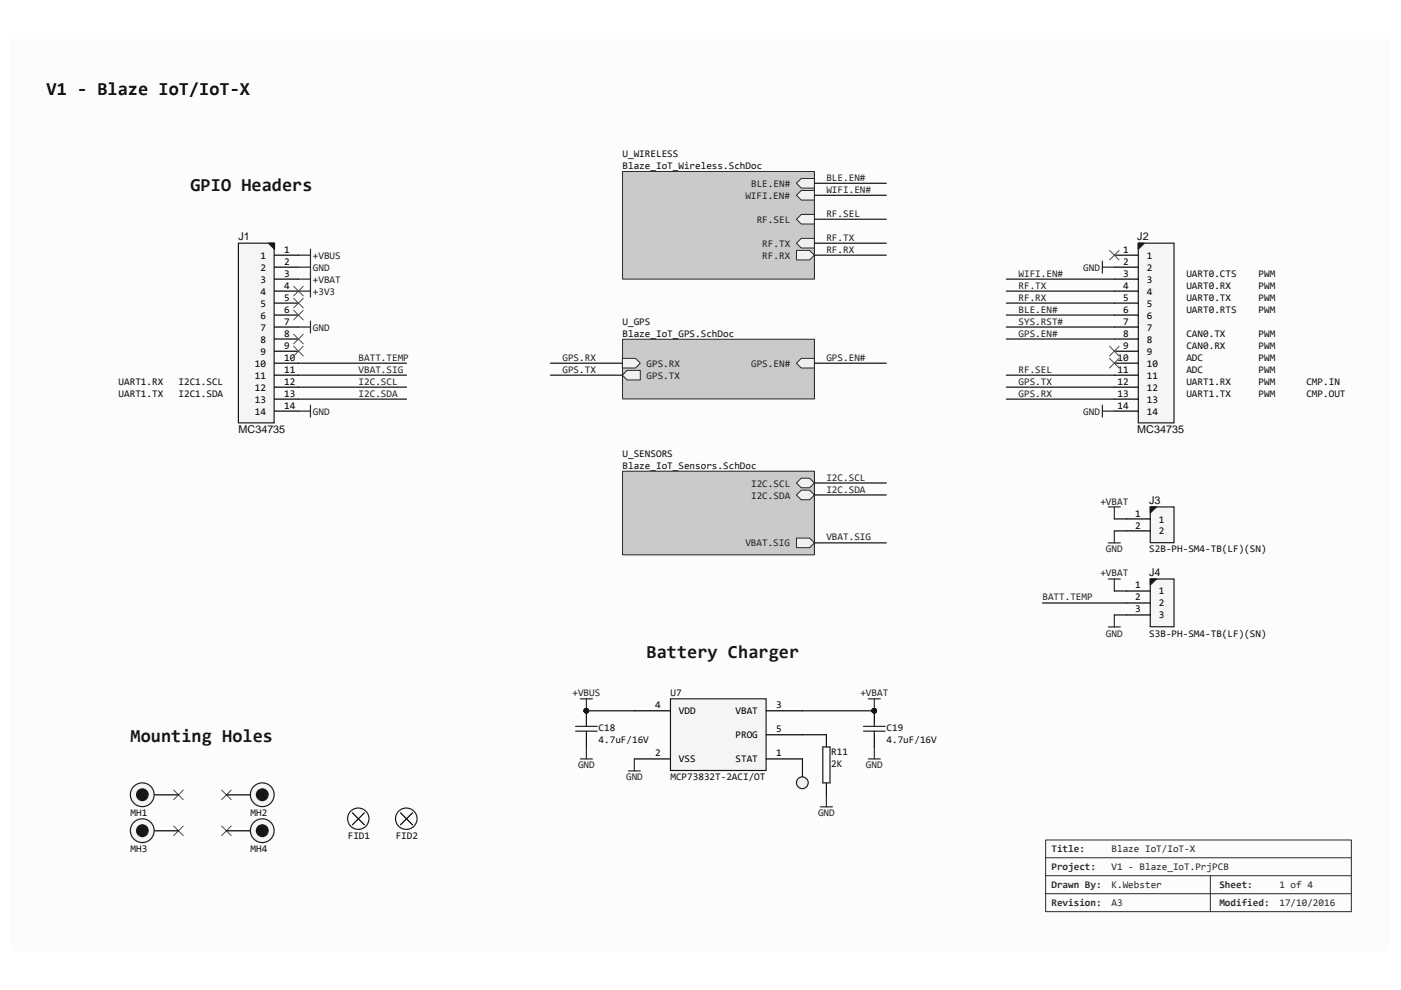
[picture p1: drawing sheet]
<svg xmlns="http://www.w3.org/2000/svg" width="297mm" height="210mm" viewBox="0 0 297 210" stroke-linecap="round" stroke-linejoin="round" font-family="sans-serif">
<path d="M2.2 8.4h292.6v193.1h-292.6z" fill="#fcfcfc"/>
<path d="M221.7 178.1h64.8v15.2h-64.8zM221.7 181.9h64.8M221.7 185.7h64.8M221.7 189.5h64.8M256.6 185.7v7.6" fill="none" stroke="#2b2b2b" stroke-width=".21"/>
<path d="M36.8 167.5l2.1 2M38.9 167.5l-2.1 2M47 167.5l2 2M49 167.5l-2 2" fill="none" stroke="#4c4c4c" stroke-width=".21"/>
<path d="M32.8 168.5h5" fill="none" stroke="#000" stroke-width=".25"/>
<circle cx="30.2" cy="168.5" r="2.51" fill="#f5f5f5"/>
<circle cx="30.2" cy="168.5" r="2.51" fill="none" stroke="#1c1c1c" stroke-width=".25"/>
<circle cx="30.2" cy="168.5" r="1.24" fill="#1c1c1c"/>
<circle cx="30.2" cy="168.5" r="1.24" fill="none" stroke="#1c1c1c" stroke-width=".25"/>
<path d="M48 168.5h5.1" fill="none" stroke="#000" stroke-width=".25"/>
<circle cx="55.6" cy="168.5" r="2.51" fill="#f5f5f5"/>
<circle cx="55.6" cy="168.5" r="2.51" fill="none" stroke="#1c1c1c" stroke-width=".25"/>
<circle cx="55.6" cy="168.5" r="1.24" fill="#1c1c1c"/>
<circle cx="55.6" cy="168.5" r="1.24" fill="none" stroke="#1c1c1c" stroke-width=".25"/>
<path d="M36.8 175.1l2.1 2.1M38.9 175.1l-2.1 2.1M47 175.1l2 2.1M49 175.1l-2 2.1" fill="none" stroke="#4c4c4c" stroke-width=".21"/>
<path d="M32.8 176.1h5" fill="none" stroke="#000" stroke-width=".25"/>
<circle cx="30.2" cy="176.1" r="2.51" fill="#f5f5f5"/>
<circle cx="30.2" cy="176.1" r="2.51" fill="none" stroke="#1c1c1c" stroke-width=".25"/>
<circle cx="30.2" cy="176.1" r="1.24" fill="#1c1c1c"/>
<circle cx="30.2" cy="176.1" r="1.24" fill="none" stroke="#1c1c1c" stroke-width=".25"/>
<path d="M48 176.1h5.1" fill="none" stroke="#000" stroke-width=".25"/>
<circle cx="55.6" cy="176.1" r="2.51" fill="#f5f5f5"/>
<circle cx="55.6" cy="176.1" r="2.51" fill="none" stroke="#1c1c1c" stroke-width=".25"/>
<circle cx="55.6" cy="176.1" r="1.24" fill="#1c1c1c"/>
<circle cx="55.6" cy="176.1" r="1.24" fill="none" stroke="#1c1c1c" stroke-width=".25"/>
<path d="M63.3 77h22.9M63.3 79.5h22.9M63.3 82.1h22.9M63.3 84.6h22.9" fill="none" stroke="#0e0e0e" stroke-width=".25"/>
<path d="M50.5 51.6h7.6v38.1h-7.6z" fill-rule="evenodd" fill="#f5f5f5"/>
<path d="M50.5 51.6h7.6v38.1h-7.6z" fill="none" stroke="#1c1c1c" stroke-width=".25"/>
<path d="M58.2 54.1h5.1" fill="none" stroke="#000" stroke-width=".25"/>
<path d="M56.9 51.6h1.3v1.2z" fill="#1c1c1c"/>
<path d="M56.9 51.6h1.3v1.2z" fill="none" stroke="#1c1c1c" stroke-width=".25"/>
<g fill="none" stroke="#000" stroke-width=".25">
<path d="M58.2 56.6h5.1M58.2 59.2h5.1M58.2 61.7h5.1M58.2 64.3h5.1M58.2 66.8h5.1M58.2 69.3h5.1M58.2 71.9h5.1M58.2 74.5h5.1M58.2 77h5.1M58.2 79.5h5.1M58.2 82.1h5.1M58.2 84.6h5.1"/>
<path d="M58.2 87.2h5.1"/>
</g>
<path d="M213.4 59.2h22.9M213.4 61.7h22.9M213.4 64.3h22.9M213.4 66.8h22.9M213.4 69.3h22.9M213.4 71.9h22.9M213.4 79.5h22.9M213.4 82.1h22.9M213.4 84.6h22.9" fill="none" stroke="#0e0e0e" stroke-width=".25"/>
<path d="M241.3 51.6h7.6v38.1h-7.6z" fill-rule="evenodd" fill="#f5f5f5"/>
<path d="M241.3 51.6h7.6v38.1h-7.6z" fill="none" stroke="#1c1c1c" stroke-width=".25"/>
<path d="M236.3 54.1h5" fill="none" stroke="#000" stroke-width=".25"/>
<path d="M241.3 51.6h1.3l-1.3 1.2z" fill="#1c1c1c"/>
<path d="M241.3 51.6h1.3l-1.3 1.2z" fill="none" stroke="#1c1c1c" stroke-width=".25"/>
<g fill="none" stroke="#000" stroke-width=".25">
<path d="M236.3 56.6h5M236.3 59.2h5M236.3 61.7h5M236.3 64.3h5M236.3 66.8h5M236.3 69.3h5M236.3 71.9h5M236.3 74.5h5M236.3 77h5M236.3 79.5h5M236.3 82.1h5M236.3 84.6h5"/>
<path d="M236.3 87.2h5"/>
</g>
<path d="M132 36.4h40.7v22.8h-40.7z" fill="#cacaca"/>
<path d="M132 36.4h40.7v22.8h-40.7z" fill="none" stroke="#262626" stroke-width=".21"/>
<path d="M169.9 45.5h2.8v2h-2.8l-1-1z" fill-rule="evenodd" fill="#f0f0f0"/>
<path d="M169.9 45.5h2.8v2h-2.8l-1-1z" fill="none" stroke="#262626" stroke-width=".21"/>
<path d="M169.9 50.5h2.8v2.1h-2.8l-1-1z" fill-rule="evenodd" fill="#f0f0f0"/>
<path d="M169.9 50.5h2.8v2.1h-2.8l-1-1z" fill="none" stroke="#262626" stroke-width=".21"/>
<path d="M168.9 53.1h2.8l1 1-1 1h-2.8z" fill-rule="evenodd" fill="#f0f0f0"/>
<path d="M168.9 53.1h2.8l1 1-1 1h-2.8z" fill="none" stroke="#262626" stroke-width=".21"/>
<path d="M169.9 37.8h2.8v2.1h-2.8l-1-1z" fill-rule="evenodd" fill="#f0f0f0"/>
<path d="M169.9 37.8h2.8v2.1h-2.8l-1-1z" fill="none" stroke="#262626" stroke-width=".21"/>
<path d="M169.9 40.4h2.8v2h-2.8l-1-1z" fill-rule="evenodd" fill="#f0f0f0"/>
<path d="M169.9 40.4h2.8v2h-2.8l-1-1z" fill="none" stroke="#262626" stroke-width=".21"/>
<path d="M132 72h40.7v12.6h-40.7z" fill="#cacaca"/>
<path d="M132 71.9h40.7v12.7h-40.7z" fill="none" stroke="#262626" stroke-width=".21"/>
<path d="M169.9 76h2.8v2h-2.8l-1-1z" fill-rule="evenodd" fill="#f0f0f0"/>
<path d="M169.9 76h2.8v2h-2.8l-1-1z" fill="none" stroke="#262626" stroke-width=".21"/>
<path d="M133 78.5h2.8v2.1h-2.8l-1.1-1.1z" fill-rule="evenodd" fill="#f0f0f0"/>
<path d="M133 78.5h2.8v2.1h-2.8l-1.1-1.1z" fill="none" stroke="#262626" stroke-width=".21"/>
<path d="M131.9 76h2.8l1.1 1-1.1 1h-2.8z" fill-rule="evenodd" fill="#f0f0f0"/>
<path d="M131.9 76h2.8l1.1 1-1.1 1h-2.8z" fill="none" stroke="#262626" stroke-width=".21"/>
<path d="M132 99.9h40.7v17.7h-40.7z" fill="#cacaca"/>
<path d="M132 99.9h40.7v17.7h-40.7z" fill="none" stroke="#262626" stroke-width=".21"/>
<path d="M168.9 114.1h2.8l1 1-1 1h-2.8z" fill-rule="evenodd" fill="#f0f0f0"/>
<path d="M168.9 114.1h2.8l1 1-1 1h-2.8z" fill="none" stroke="#262626" stroke-width=".21"/>
<path d="M168.9 102.4l1-1h1.8l1 1-1 1h-1.8z" fill-rule="evenodd" fill="#f0f0f0"/>
<path d="M168.9 102.4l1-1h1.8l1 1-1 1h-1.8z" fill="none" stroke="#262626" stroke-width=".21"/>
<path d="M168.9 104.9l1-1h1.8l1 1-1 1.1h-1.8z" fill-rule="evenodd" fill="#f0f0f0"/>
<path d="M168.9 104.9l1-1h1.8l1 1-1 1.1h-1.8z" fill="none" stroke="#262626" stroke-width=".21"/>
<path d="M172.7 38.9h15.2M172.7 51.6h15.2M172.7 54.1h15.2M172.7 41.4h15.2M172.7 46.5h15.2M116.7 77h15.2M116.7 79.5h15.2M172.7 102.4h15.2M172.7 104.9h15.2M172.7 115.1h15.2" fill="none" stroke="#0e0e0e" stroke-width=".25"/>
<path d="M142.2 148.2h20.2v15.2h-20.2z" fill-rule="evenodd" fill="#f5f5f5"/>
<path d="M142.2 148.2h20.2v15.2h-20.2z" fill="none" stroke="#1c1c1c" stroke-width=".25"/>
<path d="M124.3 150.7v2.5M124.3 155.8v2.6M134.5 150.7h7.7M162.5 150.7h7.6M162.5 155.8h7.6M134.5 160.9h7.7M162.5 160.9h7.6" fill="none" stroke="#000" stroke-width=".25"/>
<path d="M133.2 163.4h2.6M134.5 160.9v2.5" fill="none" stroke="#262626" stroke-width=".25"/>
<circle cx="124.3" cy="150.7" r=".49" fill="#0e0e0e"/>
<circle cx="124.3" cy="150.7" r=".49" fill="none" stroke="#0e0e0e" stroke-width=".21"/>
<path d="M122 154h4.6M122 155h4.6M124.3 153.2v.8M124.3 155v.8" fill="none" stroke="#1c1c1c" stroke-width=".25"/>
<circle cx="124.3" cy="150.7" r=".49" fill="#0e0e0e"/>
<circle cx="124.3" cy="150.7" r=".49" fill="none" stroke="#0e0e0e" stroke-width=".21"/>
<path d="M124.3 158.4v2.5M123.1 160.9h2.5" fill="none" stroke="#262626" stroke-width=".25"/>
<path d="M185.4 150.7v2.5M185.4 155.8v2.6" fill="none" stroke="#000" stroke-width=".25"/>
<circle cx="185.4" cy="150.7" r=".49" fill="#0e0e0e"/>
<circle cx="185.4" cy="150.7" r=".49" fill="none" stroke="#0e0e0e" stroke-width=".21"/>
<path d="M183.1 154h4.6M183.1 155h4.6M185.4 153.2v.8M185.4 155v.8" fill="none" stroke="#1c1c1c" stroke-width=".25"/>
<circle cx="185.4" cy="150.7" r=".49" fill="#0e0e0e"/>
<circle cx="185.4" cy="150.7" r=".49" fill="none" stroke="#0e0e0e" stroke-width=".21"/>
<path d="M123.1 148.2h2.5M124.3 148.2v2.5M185.4 158.4v2.5M173.9 171.1h2.6M175.2 168.5v2.6M184.1 160.9h2.5" fill="none" stroke="#262626" stroke-width=".25"/>
<path d="M170.1 155.8h5.1" fill="none" stroke="#0e0e0e" stroke-width=".25"/>
<circle cx="124.3" cy="150.7" r=".49" fill="#0e0e0e"/>
<circle cx="124.3" cy="150.7" r=".49" fill="none" stroke="#0e0e0e" stroke-width=".21"/>
<path d="M124.3 150.7h10.2" fill="none" stroke="#0e0e0e" stroke-width=".25"/>
<circle cx="124.3" cy="150.7" r=".49" fill="#0e0e0e"/>
<circle cx="124.3" cy="150.7" r=".49" fill="none" stroke="#0e0e0e" stroke-width=".21"/>
<path d="M184.1 148.2h2.5M185.4 148.2v2.5" fill="none" stroke="#262626" stroke-width=".25"/>
<circle cx="185.4" cy="150.7" r=".49" fill="#0e0e0e"/>
<circle cx="185.4" cy="150.7" r=".49" fill="none" stroke="#0e0e0e" stroke-width=".21"/>
<path d="M170.1 150.7h15.3" fill="none" stroke="#0e0e0e" stroke-width=".25"/>
<circle cx="185.4" cy="150.7" r=".49" fill="#0e0e0e"/>
<circle cx="185.4" cy="150.7" r=".49" fill="none" stroke="#0e0e0e" stroke-width=".21"/>
<path d="M172.7 77h15.2M221 127.8h17.8M236.3 125.3h2.5M236.3 130.4h2.5" fill="none" stroke="#0e0e0e" stroke-width=".25"/>
<path d="M62.3 63.2l2 2.1M62.3 65.8l2 2M62.3 70.9l2 2M62.3 73.4l2 2.1M64.3 63.2l-2 2.1M64.3 65.8l-2 2M64.3 70.9l-2 2M64.3 73.4l-2 2.1M235.2 73.4l2.1 2.1M237.3 73.4l-2.1 2.1" fill="none" stroke="#4c4c4c" stroke-width=".21"/>
<g fill="none" stroke="#262626" stroke-width=".25">
<path d="M63.3 54.1h2.5M63.3 59.2h2.5M63.3 56.6h2.5M65.8 52.8v10.2M233.7 56.6h2.6M233.7 55.4v2.5M63.3 69.3h2.5M63.3 61.7h2.5M65.8 68.1v2.5M63.3 87.2h2.5M65.8 85.9v2.5M233.7 87.2h2.6"/>
<path d="M233.7 85.9v2.5M235 132.9h2.5M235 122.8h2.5M236.3 122.8v2.5M236.3 130.4v2.5"/>
</g>
<path d="M175.2 155.8v2.6M74.7 172.3l2.6 2.6M77.3 172.3l-2.6 2.6M84.9 172.3l2.6 2.6M87.5 172.3l-2.6 2.6M170.1 160.9v5.1M175.2 166v2.5" fill="none" stroke="#000" stroke-width=".25"/>
<g fill="none" stroke="#1c1c1c" stroke-width=".25">
<path d="M174.5 158.4h1.5v7.6h-1.5z"/>
<circle cx="76" cy="173.6" r="2.27"/>
<circle cx="86.2" cy="173.6" r="2.28"/>
</g>
<circle cx="170.1" cy="166" r="1.25" fill="#f0f0f0"/>
<circle cx="170.1" cy="166" r="1.25" fill="none" stroke="#1c1c1c" stroke-width=".25"/>
<path d="M235 107.5h2.5M235 115.1h2.5M236.3 107.5v2.5M236.3 112.6v2.5" fill="none" stroke="#262626" stroke-width=".25"/>
<path d="M236.3 110h2.5M236.3 112.6h2.5" fill="none" stroke="#0e0e0e" stroke-width=".25"/>
<path d="M243.9 122.8h5v10.1h-5z" fill-rule="evenodd" fill="#f5f5f5"/>
<path d="M243.9 122.8h5v10.1h-5z" fill="none" stroke="#1c1c1c" stroke-width=".25"/>
<path d="M238.8 125.3h5.1" fill="none" stroke="#000" stroke-width=".25"/>
<path d="M243.9 122.8h1.3l-1.3 1.2z" fill="#1c1c1c"/>
<path d="M243.9 122.8h1.3l-1.3 1.2z" fill="none" stroke="#1c1c1c" stroke-width=".25"/>
<path d="M238.8 127.8h5.1M238.8 130.4h5.1" fill="none" stroke="#000" stroke-width=".25"/>
<path d="M243.9 107.5h5v7.6h-5z" fill-rule="evenodd" fill="#f5f5f5"/>
<path d="M243.9 107.5h5v7.6h-5z" fill="none" stroke="#1c1c1c" stroke-width=".25"/>
<path d="M238.8 110h5.1" fill="none" stroke="#000" stroke-width=".25"/>
<path d="M243.9 107.5h1.3l-1.3 1.3z" fill="#1c1c1c"/>
<path d="M243.9 107.5h1.3l-1.3 1.3z" fill="none" stroke="#1c1c1c" stroke-width=".25"/>
<path d="M238.8 112.6h5.1" fill="none" stroke="#000" stroke-width=".25"/>
<path d="M235.2 53.1l2.1 2M237.3 53.1l-2.1 2M62.3 60.7l2 2M64.3 60.7l-2 2M235.2 76l2.1 2M237.3 76l-2.1 2" fill="none" stroke="#4c4c4c" stroke-width=".21"/>
<text font-size="3.9" x="9.9" y="20.1">V1 - Blaze IoT/IoT-X</text>
<g font-size="3.9" fill="#151515">
<text x="40.4" y="40.4">GPIO Headers</text>
<text x="137.1" y="139.6">Battery Charger</text>
<text x="27.7" y="157.4">Mounting Holes</text>
</g>
<g font-size="2.3" fill="#0e0e0e">
<text x="50.6" y="50.8">J1</text>
<text x="241.1" y="50.8">J2</text>
<text x="50.6" y="91.8">MC34735</text>
<text x="241.1" y="91.8">MC34735</text>
<text x="243.7" y="106.8">J3</text>
<text x="243.7" y="122">J4</text>
</g>
<g font-size="2.2" fill="#0e0e0e">
<text x="132" y="33.2">U_WIRELESS</text>
<text x="132" y="35.8">Blaze_IoT_Wireless.SchDoc</text>
<text x="251.5" y="58.7">UART0.CTS</text>
<text x="266.8" y="58.7">PWM</text>
<text x="251.5" y="61.2">UART0.RX</text>
<text x="251.5" y="63.8">UART0.TX</text>
<text x="266.8" y="61.2">PWM</text>
<text x="266.8" y="63.8">PWM</text>
<text x="132" y="68.8">U_GPS</text>
<text x="132" y="71.4">Blaze_IoT_GPS.SchDoc</text>
<text x="251.5" y="66.3">UART0.RTS</text>
<text x="251.5" y="71.4">CAN0.TX</text>
<text x="266.8" y="66.3">PWM</text>
<text x="266.8" y="71.4">PWM</text>
<text x="251.5" y="73.9">CAN0.RX</text>
<text x="251.5" y="76.5">ADC</text>
<text x="266.8" y="73.9">PWM</text>
<text x="266.8" y="76.5">PWM</text>
<text x="25.1" y="81.5">UART1.RX</text>
<text x="37.8" y="81.5">I2C1.SCL</text>
<text x="251.5" y="79">ADC</text>
<text x="251.5" y="81.5">UART1.RX</text>
<text x="266.8" y="81.5">PWM</text>
<text x="266.8" y="79">PWM</text>
<text x="277" y="81.5">CMP.IN</text>
<text x="25.1" y="84.1">UART1.TX</text>
<text x="37.8" y="84.1">I2C1.SDA</text>
<text x="251.5" y="84.1">UART1.TX</text>
<text x="266.8" y="84.1">PWM</text>
<text x="277" y="84.1">CMP.OUT</text>
<text x="132" y="96.8">U_SENSORS</text>
<text x="132" y="99.4">Blaze_IoT_Sensors.SchDoc</text>
<text x="243.7" y="117.1">S2B-PH-SM4-TB(LF)(SN)</text>
<text x="243.7" y="135">S3B-PH-SM4-TB(LF)(SN)</text>
<text x="142.2" y="147.7">U7</text>
<text x="126.9" y="155">C18</text>
<text x="188" y="155">C19</text>
<text x="126.9" y="157.6">4.7uF/16V</text>
<text x="176.2" y="160.1">R11</text>
<text x="188" y="157.6">4.7uF/16V</text>
<text x="142.2" y="165.4">MCP73832T-2ACI/OT</text>
<text x="176.2" y="162.6">2K</text>
<text x="27.7" y="173.1">MH1</text>
<text x="53.1" y="173.1">MH2</text>
<text x="73.7" y="177.9">FID1</text>
<text x="83.9" y="177.9">FID2</text>
<text x="27.7" y="180.7">MH3</text>
<text x="53.1" y="180.7">MH4</text>
</g>
<g font-size="2.2" fill="#262626">
<text x="159.3" y="39.6">BLE.EN#</text>
<text x="175.2" y="40.9">WIFI.EN#</text>
<text x="175.2" y="38.3">BLE.EN#</text>
<text x="158" y="42.1">WIFI.EN#</text>
<text x="160.4" y="47.2">RF.SEL</text>
<text x="175.2" y="45.9">RF.SEL</text>
<text x="161.6" y="52.3">RF.TX</text>
<text x="175.2" y="53.6">RF.RX</text>
<text x="175.2" y="51.1">RF.TX</text>
<text x="66.3" y="54.9">+VBUS</text>
<text x="66.3" y="59.9">+VBAT</text>
<text x="66.3" y="57.4">GND</text>
<text x="161.6" y="54.9">RF.RX</text>
<text x="215.9" y="58.7">WIFI.EN#</text>
<text x="229.7" y="57.4">GND</text>
<text x="66.3" y="62.5">+3V3</text>
<text x="215.9" y="63.8">RF.RX</text>
<text x="215.9" y="61.2">RF.TX</text>
<text x="66.3" y="70.1">GND</text>
<text x="215.9" y="66.3">BLE.EN#</text>
<text x="215.9" y="68.8">SYS.RST#</text>
<text x="215.9" y="71.4">GPS.EN#</text>
<text x="76" y="76.5">BATT.TEMP</text>
<text x="119.2" y="76.5">GPS.RX</text>
<text x="137.1" y="77.7">GPS.RX</text>
<text x="159.3" y="77.7">GPS.EN#</text>
<text x="175.2" y="76.5">GPS.EN#</text>
<text x="76" y="81.5">I2C.SCL</text>
<text x="76" y="79">VBAT.SIG</text>
<text x="119.2" y="79">GPS.TX</text>
<text x="137.1" y="80.3">GPS.TX</text>
<text x="215.9" y="81.5">GPS.TX</text>
<text x="215.9" y="79">RF.SEL</text>
<text x="66.3" y="87.9">GND</text>
<text x="76" y="84.1">I2C.SDA</text>
<text x="215.9" y="84.1">GPS.RX</text>
<text x="229.7" y="87.9">GND</text>
<text x="175.2" y="101.9">I2C.SCL</text>
<text x="159.3" y="103.2">I2C.SCL</text>
<text x="159.3" y="105.7">I2C.SDA</text>
<text x="175.2" y="104.4">I2C.SDA</text>
<text x="233.3" y="107">+VBAT</text>
<text x="158" y="115.9">VBAT.SIG</text>
<text x="175.2" y="114.6">VBAT.SIG</text>
<text x="234.5" y="117.1">GND</text>
<text x="233.3" y="122.2">+VBAT</text>
<text x="221" y="127.3">BATT.TEMP</text>
<text x="234.5" y="135">GND</text>
<text x="121.4" y="147.7">+VBUS</text>
<text x="182.4" y="147.7">+VBAT</text>
<text x="122.6" y="162.9">GND</text>
<text x="132.8" y="165.4">GND</text>
<text x="183.6" y="162.9">GND</text>
<text x="173.4" y="173.1">GND</text>
</g>
<g font-size="2.2">
<text x="60.2" y="53.6">1</text>
<text x="238.2" y="53.6">1</text>
<text x="55.2" y="54.9">1</text>
<text x="55.2" y="57.4">2</text>
<text x="55.2" y="59.9">3</text>
<text x="60.2" y="56.1">2</text>
<text x="60.2" y="58.7">3</text>
<text x="238.2" y="56.1">2</text>
<text x="238.2" y="58.7">3</text>
<text x="243.2" y="54.9">1</text>
<text x="243.2" y="57.4">2</text>
<text x="243.2" y="59.9">3</text>
<text x="55.2" y="62.5">4</text>
<text x="55.2" y="65">5</text>
<text x="60.2" y="61.2">4</text>
<text x="60.2" y="63.8">5</text>
<text x="238.2" y="61.2">4</text>
<text x="238.2" y="63.8">5</text>
<text x="243.2" y="62.5">4</text>
<text x="243.2" y="65">5</text>
<text x="55.2" y="67.6">6</text>
<text x="55.2" y="70.1">7</text>
<text x="60.2" y="66.3">6</text>
<text x="60.2" y="68.8">7</text>
<text x="60.2" y="71.4">8</text>
<text x="238.2" y="66.3">6</text>
<text x="238.2" y="68.8">7</text>
<text x="238.2" y="71.4">8</text>
<text x="243.2" y="67.6">6</text>
<text x="243.2" y="70.1">7</text>
<text x="54.1" y="77.7">10</text>
<text x="55.2" y="72.6">8</text>
<text x="55.2" y="75.2">9</text>
<text x="60.2" y="76.5">10</text>
<text x="60.2" y="73.9">9</text>
<text x="236.9" y="76.5">10</text>
<text x="238.2" y="73.9">9</text>
<text x="243.2" y="72.6">8</text>
<text x="243.2" y="75.2">9</text>
<text x="243.2" y="77.7">10</text>
<text x="54.1" y="80.3">11</text>
<text x="54.1" y="82.8">12</text>
<text x="60.2" y="79">11</text>
<text x="60.2" y="81.5">12</text>
<text x="236.9" y="79">11</text>
<text x="236.9" y="81.5">12</text>
<text x="243.2" y="80.3">11</text>
<text x="243.2" y="82.8">12</text>
<text x="54.1" y="85.3">13</text>
<text x="54.1" y="87.9">14</text>
<text x="60.2" y="84.1">13</text>
<text x="60.2" y="86.6">14</text>
<text x="236.9" y="84.1">13</text>
<text x="236.9" y="86.6">14</text>
<text x="243.2" y="85.3">13</text>
<text x="243.2" y="87.9">14</text>
<text x="240.7" y="109.5">1</text>
<text x="240.7" y="112.1">2</text>
<text x="245.7" y="110.8">1</text>
<text x="245.7" y="113.3">2</text>
<text x="240.7" y="124.8">1</text>
<text x="240.7" y="127.3">2</text>
<text x="240.7" y="129.8">3</text>
<text x="245.7" y="126">1</text>
<text x="245.7" y="128.6">2</text>
<text x="245.7" y="131.1">3</text>
<text x="138.9" y="150.2">4</text>
<text x="143.9" y="151.5">VDD</text>
<text x="156" y="151.5">VBAT</text>
<text x="164.5" y="150.2">3</text>
<text x="164.5" y="155.3">5</text>
<text x="138.9" y="160.4">2</text>
<text x="143.9" y="161.6">VSS</text>
<text x="156" y="156.5">PROG</text>
<text x="156" y="161.6">STAT</text>
<text x="164.5" y="160.4">1</text>
</g>
<g font-size="2.2" fill="#2b2b2b">
<text x="222.9" y="180.7">Title:</text>
<text x="222.9" y="184.5">Project:</text>
<text x="235.7" y="180.7">Blaze IoT/IoT-X</text>
<text x="235.7" y="184.5">V1 - Blaze_IoT.PrjPCB</text>
<text x="222.9" y="188.3">Drawn By:</text>
<text x="235.7" y="188.3">K.Webster</text>
<text x="258.5" y="188.3">Sheet:</text>
<text x="271.3" y="188.3">1 of 4</text>
<text x="222.9" y="192.2">Revision:</text>
<text x="235.7" y="192.2">A3</text>
<text x="258.5" y="192.2">Modified:</text>
<text x="271.3" y="192.2">17/10/2016</text>
</g>
</svg>
